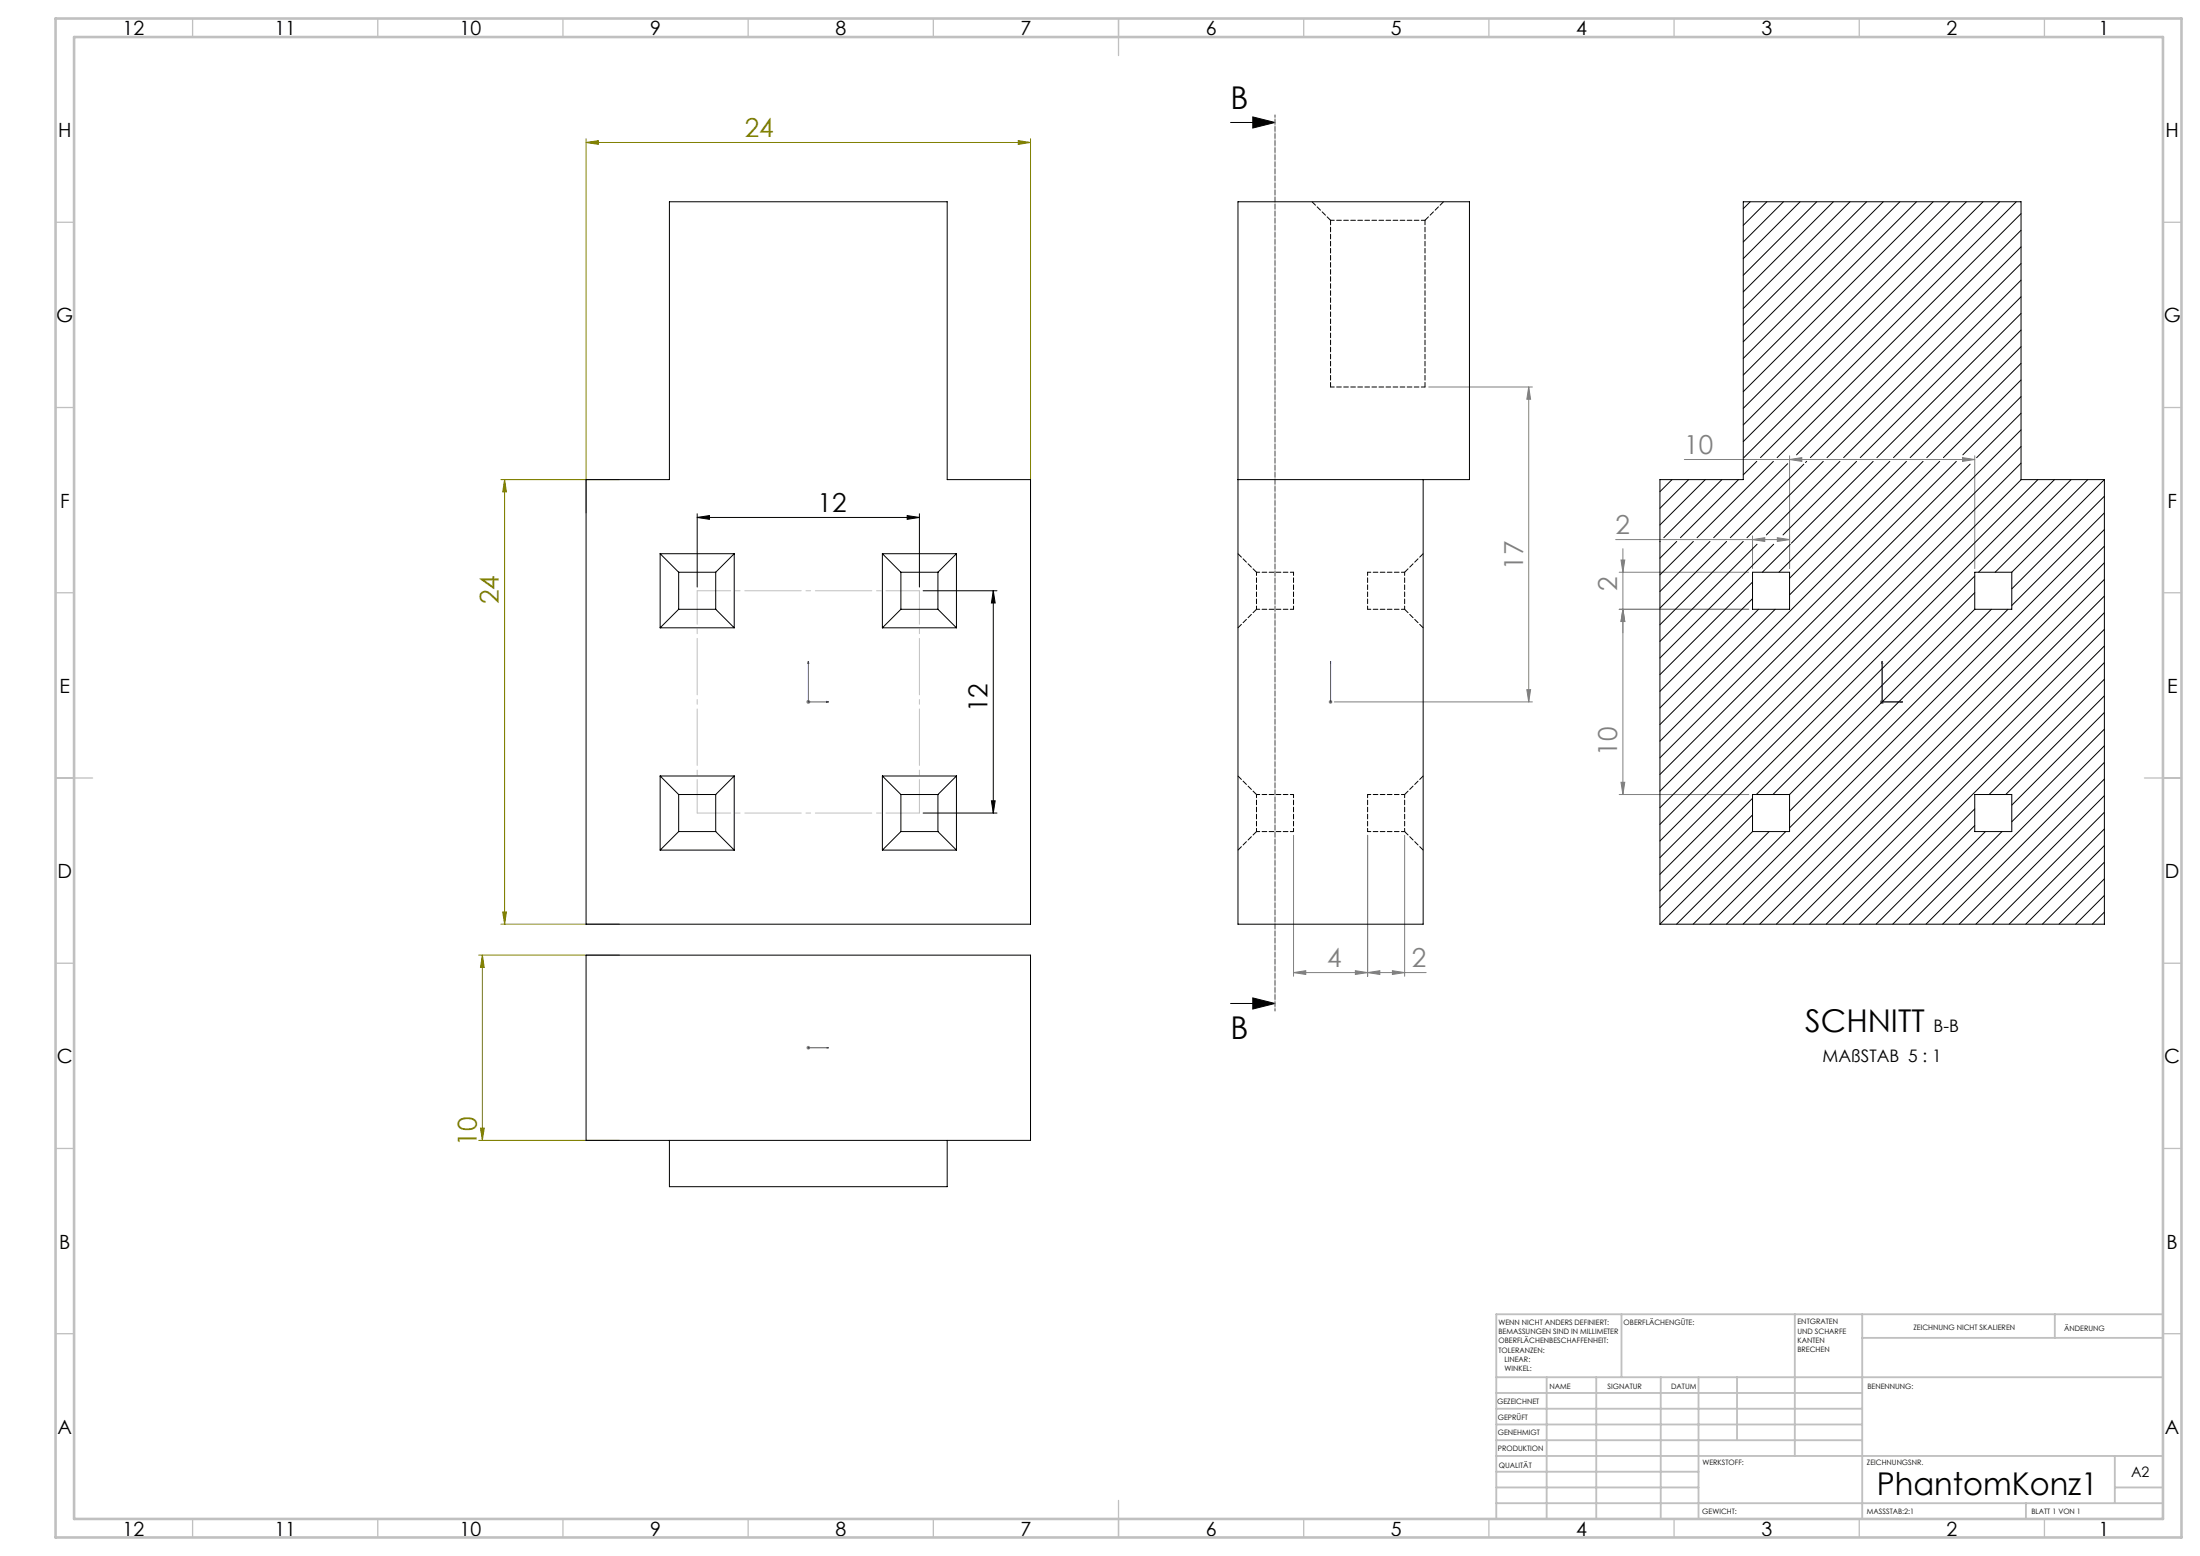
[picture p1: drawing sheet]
<svg xmlns="http://www.w3.org/2000/svg" width="594mm" height="420mm" viewBox="0 0 594 420" stroke-linecap="round" stroke-linejoin="round" font-family="sans-serif">
<g fill="none" stroke="#000" stroke-width=".27">
<path d="M332.3 33.1h12M338.3 31.6l6 1.5-6 1.5zM188.2 139.7l3.3-.5v1zM188.2 138.7v19.8M188.2 139.7h60M244.9 139.2l3.3 .5-3.3 .5zM248.2 138.7v19.8M249.2 159.5h20M268.2 159.5l.5 3.3h-1zM268.2 159.5v60M249.2 219.5h20M267.7 216.2h1l-.5 3.3z"/>
<path d="M332.3 270.9h12M338.3 269.4l6 1.5-6 1.5z"/>
</g>
<path d="M344.3 31.1v241.8M217.7 189.5h1M217.9 189.1l.7 .7M218.2 189v1M218.6 189.1l-.7 .7" fill="none" stroke="#c0c0c0" stroke-width=".27"/>
<g fill="none" stroke="#00f" stroke-width=".27">
<path d="M218.2 178.5v11h5.5M218.2 178.5l.2 .6h-.3zM359.3 178.5v.6zM359.3 178.5v11M508.2 178.5l.1 .6h-.3zM508.2 178.5v11h5.4M223.2 189.3l.5 .2-.5 .1zM359.3 189.3v.3zM359.3 189.5h.1M513.1 189.3l.5 .2-.5 .1zM218.1 282.8h.3zM218.2 282.8h.1"/>
<path d="M218.2 282.8h5.5M223.2 282.8h.5z"/>
</g>
<g fill="none" stroke="#808000" stroke-width=".27">
<path d="M158.2 38.5l3.3-.5v1zM158.2 37.5v101M158.2 38.5h120M274.9 38l3.3 .5-3.3 .5zM278.2 37.5v101M135.2 129.5h32M136.2 129.5v120M136.2 129.5l.5 3.3h-1zM129.2 257.8h38M130.2 257.8v50M130.2 257.8l.5 3.3h-1zM135.2 249.5h32"/>
<path d="M135.7 246.2h1l-.5 3.3zM129.2 307.8h38M129.7 304.5h1l-.5 3.3z"/>
</g>
<g fill="none" stroke="#808080" stroke-width=".27">
<path d="M385.8 104.5h28M412.8 104.5l.5 3.3h-1.1zM412.8 104.5v85M454.8 124h78.4M483.2 124l3.3-.5v1zM483.2 123v30.5M529.9 123.5l3.3 .5-3.3 .5zM533.2 123v30.5M436.2 145.6h47M437.2 154.5h35M437.7 151.2h1l-.5 3.3zM438.2 148.1v66.4"/>
<path d="M473.2 145.6l3.3-.5v1.1zM473.2 144.6v8.9M479.9 145.1l3.3 .5-3.3 .6zM438.2 164.5l.5 3.3h-1zM472.2 164.5h-35M217.7 189.5h1M217.9 189.1l.7 .7M218.2 189v1M218.6 189.1l-.7 .7M358.8 189.5h1M358.9 189.1l.7 .7M359.3 189v1"/>
<path d="M359.6 189.1l-.7 .7M360.3 189.5h53.5M412.2 186.2h1.1l-.5 3.3zM507.7 189.5h1M507.8 189.1l.7 .7M508.2 189v1M508.5 189.1l-.7 .7M437.2 214.5h35M437.7 211.2h1l-.5 3.3zM349.3 225.5v38M369.3 225.5v38M379.3 225.5v38"/>
<path d="M349.3 262.5l3.3-.5v1zM349.3 262.5h35.8M366 262l3.3 .5-3.3 .5zM369.3 262.5l3.3-.5v1zM376 262l3.3 .5-3.3 .5zM217.7 282.8h1M217.9 282.5l.7 .7M218.2 282.3v1M218.6 282.5l-.7 .7"/>
</g>
<path d="M344.3 31.1v241.8" fill="none" stroke="#000" stroke-width=".27" stroke-dasharray="1.3 .6" stroke-dashoffset=".7"/>
<path d="M188.2 159.5h60M188.2 219.5h60M188.2 219.5v-60M248.2 219.5v-60" fill="none" stroke="#c0c0c0" stroke-width=".27" stroke-dasharray="15.2 1.3 1.3 1.3" stroke-dashoffset="6.2"/>
<g fill="none" stroke="#c0c0c0" stroke-width=".35">
<path d="M52 5v5M102 5v5M152 5v5M202 5v5M252 5v5M302 5v10M352 5v5M402 5v5M452 5v5M502 5v5M552 5v5M15 60h5"/>
<path d="M584 60h5M15 110h5M584 110h5M15 160h5M584 160h5M15 210h10M579 210h10M15 260h5M584 260h5M15 310h5M584 310h5M15 360h5"/>
<path d="M584 360h5M52 410v5M102 410v5M152 410v5M202 410v5M252 410v5M302 405v10M352 410v5M402 410v5M452 410v5M502 410v5M552 410v5"/>
</g>
<g fill="none" stroke="#c0c0c0" stroke-width=".5">
<path d="M437.8 354.7v17M484.6 354.7v38.3M502.8 354.7v55.3M554.8 354.7v6.4M584 354.7h-180v55.3M404 371.7h180M404 376h98.8M417.6 371.7v38.3M431 371.7v38.3M448.4 371.7v38.3M458.6 371.7v38.3M469 371.7v17"/>
<path d="M502.8 361.1h81.2M404 388.7h98.8M404 384.5h98.8M404 380.2h98.8M404 397.2h54.6M404 393h180M571 393v12.7M404 405.7h180M404 401.5h54.6M547 405.7v4.3M571 401.5h13"/>
</g>
<path d="M15 5h574v410h-574zM20 10h564v400h-564z" fill="none" stroke="#c0c0c0" stroke-width=".7"/>
<g fill="#000">
<path d="M338.3 31.6l6 1.5-6 1.5zM338.3 269.4l6 1.5-6 1.5z"/>
<path d="M188.2 139.7l3.3-.5v1zM244.9 139.2l3.3 .5-3.3 .5z"/>
<path d="M267.7 216.2h1l-.5 3.3zM268.2 159.5l.5 3.3h-1z"/>
</g>
<g fill="#00f">
<path d="M223.2 189.3l.5 .2-.5 .1zM218.2 178.5l.2 .6h-.3z"/>
<path d="M359.3 189.3v.3zM359.3 178.5v.6z"/>
<path d="M513.1 189.3l.5 .2-.5 .1zM508.2 178.5l.1 .6h-.3zM513.1 189.3l.5 .2-.5 .1zM508.2 178.5l.1 .6h-.3z"/>
<path d="M223.2 282.8h.5zM218.1 282.8h.3z"/>
</g>
<g fill="#808000">
<path d="M274.9 38l3.3 .5-3.3 .5zM158.2 38.5l3.3-.5v1z"/>
<path d="M135.7 246.2h1l-.5 3.3zM136.2 129.5l.5 3.3h-1z"/>
<path d="M130.2 257.8l.5 3.3h-1zM129.7 304.5h1l-.5 3.3z"/>
</g>
<g fill="#808080">
<path d="M349.3 262.5l3.3-.5v1zM366 262l3.3 .5-3.3 .5zM369.3 262.5l3.3-.5v1zM376 262l3.3 .5-3.3 .5zM473.2 145.6l3.3-.5v1.1zM479.9 145.1l3.3 .5-3.3 .6zM483.2 124l3.3-.5v1zM529.9 123.5l3.3 .5-3.3 .5z"/>
<path d="M412.2 186.2h1.1l-.5 3.3zM412.8 104.5l.5 3.3h-1.1zM437.7 211.2h1l-.5 3.3zM438.2 164.5l.5 3.3h-1z"/>
<path d="M437.7 151.2h1l-.5 3.3zM438.2 164.5l.5 3.3h-1z"/>
</g>
<g fill="none" stroke="#000" stroke-width=".27">
<path d="M180.7 54.5h75v75h22.5v120h-120v-120h22.5zM470.7 54.5h75v75h22.5v120h-120v-120h22.5zM472.6 54.5l-1.9 1.8M477 54.5l-6.3 6.3M481.5 54.5l-10.8 10.8M486 54.5l-15.3 15.3M490.5 54.5l-19.8 19.8M495 54.5l-24.3 24.3M499.5 54.5l-28.8 28.8M504 54.5l-33.3 33.3M508.5 54.5l-37.8 37.8M513 54.5l-42.3 42.2"/>
<path d="M517.5 54.5l-46.8 46.7M521.9 54.5l-51.2 51.2M526.4 54.5l-55.7 55.7M530.9 54.5l-60.2 60.2M535.4 54.5l-64.7 64.7M539.9 54.5l-69.1 69M544.4 54.5l-69.1 69M545.7 57.7l-65.9 65.8M545.7 62.2l-60.6 60.6M545.7 66.6l-56.9 56.9M545.7 71.1l-52.4 52.4M545.7 75.6l-47.9 47.9"/>
<path d="M545.7 93.6l-30 29.9M545.7 98.1l-25.5 25.4M545.7 89.1l-34.5 34.4M545.7 80.1l-43.4 43.4M545.7 84.6l-38.9 38.9M545.7 102.6l-21 20.9M545.7 107.1l-15.7 15.7M545.7 111.5l-12 12.1M545.7 116l-97.5 97.5M334.3 129.5h62.5v-75h-62.5v195h50v-120M451.4 129.5l-3.2 3.2M455.9 129.5l-7.7 7.7"/>
<path d="M460.4 129.5l-12.2 12.2M464.9 129.5l-15.7 15.6M469.4 129.5l-15.7 15.6M474.3 124.5l-3.6 3.7M478.8 124.5l-20.6 20.6M482.7 125.2l-20 19.9M487 125.3l-19.8 19.8M487.8 124.5l-.3 .3M492.3 124.5l-20.6 20.6M496.8 124.5l-19.9 19.9M501.3 124.5l-19.9 19.9M505.8 124.5l-22.1 22.1"/>
<path d="M510.2 124.5l-29.9 30M514.7 124.5l-31.5 31.6M519.2 124.5l-36 36.1M523.7 124.5l-75.5 75.6M528.2 124.5l-80 80.1M531.9 125.3l-83.7 83.7M545.7 120.5l-97.5 97.5M545.7 125l-97.5 97.5M545.7 129.5l-97.5 97.5M550.2 129.5l-102 102M554.7 129.5l-106.5 106.5M559.2 129.5l-25 25"/>
<path d="M563.7 129.5l-25 25M568.2 129.5l-25 25M568.2 134l-25 25M568.2 138.4l-25 25M178.2 149.5v20M178.2 149.5h20M178.2 149.5l5 5M183.2 154.5h10M183.2 154.5v10M193.2 154.5v10M198.2 149.5v20M198.2 149.5l-5 5"/>
<path d="M238.2 149.5h20M238.2 149.5v20M238.2 149.5l5 5M243.2 154.5h10M243.2 154.5v10M253.2 154.5v10M258.2 149.5v20M258.2 149.5l-5 5M448.2 146.1v.1M452.7 146.1l-4.5 4.6M457.2 146.1l-9 9.1M461.7 146.1l-13.5 13.6"/>
<path d="M466.2 146.1l-18 18M470.7 146.1l-22.5 22.5M473.2 154.5h10v10h-10zM473.2 157.1l-25 25M474.4 146.9l-26.2 26.2M478.9 146.9l-30.7 30.7M483.4 146.9l-7.6 7.6M533.2 155.5l-59 59M533.2 160l-54.5 54.5M543.2 154.5h-10v10M543.2 154.5v10h-10M568.2 142.9l-106.5 106.6"/>
<path d="M568.2 147.4l-102.1 102.1M568.2 151.9l-97.6 97.6M568.2 156.4l-93.1 93.1M178.2 169.5h20M183.2 164.5l-5 5M183.2 164.5h10M193.2 164.5l5 5M238.2 169.5h20M243.2 164.5l-5 5M243.2 164.5h10M253.2 164.5l5 5M473.2 161.6l-25 25"/>
<path d="M474.8 164.5l-26.6 26.6M479.3 164.5l-31.1 31.1M533.2 164.5l-50 50M537.7 164.5l-54.5 54.5M542.2 164.5l-59 58.9M568.2 160.9l-88.6 88.6M568.2 165.4l-84.1 84.1M568.2 169.9l-79.6 79.6M568.2 174.4l-75.1 75.1M568.2 178.9l-70.6 70.6M568.2 183.3l-31.1 31.2M568.2 187.8l-26.6 26.7"/>
<path d="M568.2 192.3l-25 25M568.2 196.8l-25 25M178.2 209.5h20M178.2 209.5v20M178.2 209.5l5 5M183.2 214.5h10M183.2 214.5v10M193.2 214.5v10M198.2 209.5v20M198.2 209.5l-5 5M238.2 209.5h20M238.2 209.5v20"/>
<path d="M238.2 209.5l5 5M243.2 214.5h10M243.2 214.5v10M253.2 214.5v10M258.2 209.5v20M258.2 209.5l-5 5M473.2 215.5l-25 25M473.2 220l-25 25M483.2 214.5h-10v10M483.2 214.5v10h-10M533.2 218.3l-31.1 31.2M533.2 214.5h10v10h-10z"/>
<path d="M568.2 201.3l-48.2 48.2M568.2 205.8l-43.7 43.7M568.2 210.3l-39.2 39.2M568.2 214.8l-34.7 34.7M568.2 219.3l-30.2 30.2M178.2 229.5h20M183.2 224.5l-5 5M183.2 224.5h10M193.2 224.5l5 5M238.2 229.5h20M243.2 224.5l-5 5M243.2 224.5h10"/>
<path d="M253.2 224.5l5 5M473.2 224.5l-25 25M477.7 224.5l-25 25M482.2 224.5l-25 25M533.2 222.8l-26.6 26.7M536 224.5l-25 25M540.5 224.5l-25 25M568.2 223.8l-25.7 25.7M568.2 228.2l-21.2 21.3M568.2 232.7l-16.7 16.8M568.2 237.2l-12.3 12.3M158.2 257.8h120v50h-120z"/>
<path d="M568.2 241.7l-7.8 7.8M568.2 246.2l-3.3 3.3M180.7 307.8v12.5h75v-12.5"/>
</g>
<path d="M359.3 59.5l-5-5M384.8 59.5l5-5M359.3 104.5v-45M384.8 104.5v-45M334.3 149.5l5 5M379.3 154.5l5-5M334.3 169.5l5-5M379.3 164.5l5 5M334.3 209.5l5 5M379.3 214.5l5-5M334.3 229.5l5-5M379.3 224.5l5 5" fill="none" stroke="#000" stroke-width=".27" stroke-dasharray="1.3 .6"/>
<g fill="none" stroke="#000" stroke-width=".27" stroke-dasharray="1.3 .6" stroke-dashoffset=".4">
<path d="M349.3 154.5h-10M369.3 154.5h10M379.3 154.5v10M339.3 164.5v-10M349.3 164.5h-10M349.3 164.5v-10M369.3 164.5h10M369.3 164.5v-10M349.3 214.5h-10M369.3 214.5h10M379.3 214.5v10M339.3 224.5v-10"/>
<path d="M349.3 224.5v-10M349.3 224.5h-10M369.3 224.5h10M369.3 224.5v-10"/>
</g>
<path d="M359.3 59.5h25.5M359.3 104.5h25.5" fill="none" stroke="#000" stroke-width=".27" stroke-dasharray="1.3 .6" stroke-dashoffset=".3"/>
<g font-size="8.5">
<text x="332.3" y="29.4">B</text>
<text x="332.3" y="280.5">B</text>
<text x="487.4" y="278.5">SCHNITT</text>
<text x="506.7" y="403.6">PhantomKonz1</text>
</g>
<g font-size="7.1" fill="#808000">
<text x="201.1" y="36.9">24</text>
<text x="134.7" y="163.1" transform="rotate(-90 134.7 163.1)">24</text>
<text x="128.7" y="309.2" transform="rotate(-90 128.7 309.2)">10</text>
</g>
<g font-size="7.1" fill="#808080">
<text x="454.8" y="122.5">10</text>
<text x="436.2" y="144.1">2</text>
<text x="411.2" y="153.8" transform="rotate(-90 411.2 153.8)">17</text>
<text x="436.6" y="159.7" transform="rotate(-90 436.6 159.7)">2</text>
<text x="436.6" y="204" transform="rotate(-90 436.6 204)">10</text>
<text x="358.4" y="261">4</text>
<text x="381.2" y="261">2</text>
</g>
<g font-size="7.1">
<text x="220.7" y="138.1">12</text>
<text x="266.7" y="192.2" transform="rotate(-90 266.7 192.2)">12</text>
</g>
<g font-size="5.3">
<text x="33.1" y="9.5">12</text>
<text x="74.1" y="9.5">11</text>
<text x="124.1" y="9.5">10</text>
<text x="175.6" y="9.5">9</text>
<text x="225.6" y="9.5">8</text>
<text x="275.6" y="9.5">7</text>
<text x="325.6" y="9.5">6</text>
<text x="375.6" y="9.5">5</text>
<text x="425.6" y="9.5">4</text>
<text x="475.6" y="9.5">3</text>
<text x="525.6" y="9.5">2</text>
<text x="566.6" y="9.5">1</text>
<text x="15.7" y="37">H</text>
<text x="584.7" y="37">H</text>
<text x="15.2" y="87">G</text>
<text x="584.2" y="87">G</text>
<text x="16.2" y="137">F</text>
<text x="585.2" y="137">F</text>
<text x="16.1" y="187">E</text>
<text x="585.1" y="187">E</text>
<text x="15.5" y="237">D</text>
<text x="584.5" y="237">D</text>
<text x="15.4" y="287">C</text>
<text x="584.4" y="287">C</text>
<text x="16" y="337">B</text>
<text x="585" y="337">B</text>
<text x="15.5" y="387">A</text>
<text x="584.5" y="387">A</text>
<text x="33.1" y="414.5">12</text>
<text x="74.1" y="414.5">11</text>
<text x="124.1" y="414.5">10</text>
<text x="175.6" y="414.5">9</text>
<text x="225.6" y="414.5">8</text>
<text x="275.6" y="414.5">7</text>
<text x="325.6" y="414.5">6</text>
<text x="375.6" y="414.5">5</text>
<text x="425.6" y="414.5">4</text>
<text x="475.6" y="414.5">3</text>
<text x="525.6" y="414.5">2</text>
<text x="566.6" y="414.5">1</text>
</g>
<g font-size="4.7">
<text x="522" y="278.5">B-B</text>
<text x="492.1" y="286.7">MAßSTAB 5 : 1</text>
</g>
<text font-size="3.9" x="575.4" y="398.6">A2</text>
<g font-size="2">
<text x="404.6" y="357.6">WENN NICHT ANDERS DEFINIERT:</text>
<text x="438.4" y="357.6">OBERFLÄCHENGÜTE:</text>
<text x="485.3" y="357.5">ENTGRATEN</text>
<text x="485.3" y="360">UND SCHARFE</text>
<text x="516.6" y="359">ZEICHNUNG NICHT SKALIEREN</text>
<text x="557.3" y="359.2">ÄNDERUNG</text>
<text x="404.6" y="360.1">BEMASSUNGEN SIND IN MILLIMETER</text>
<text x="404.6" y="362.6">OBERFLÄCHENBESCHAFFENHEIT:</text>
<text x="404.6" y="365.1">TOLERANZEN:</text>
<text x="485.3" y="362.5">KANTEN</text>
<text x="485.3" y="365">BRECHEN</text>
<text x="406.2" y="367.6">LINEAR:</text>
<text x="406.2" y="370.1">WINKEL:</text>
<text x="418.3" y="375">NAME</text>
<text x="434" y="374.9">SIGNATUR</text>
<text x="451.2" y="374.9">DATUM</text>
<text x="504.2" y="374.9">BENENNUNG:</text>
<text x="404.2" y="379.1">GEZEICHNET</text>
<text x="404.4" y="383.3">GEPRÜFT</text>
<text x="404.4" y="387.4">GENEHMIGT</text>
<text x="404.5" y="391.8">PRODUKTION</text>
<text x="459.6" y="395.5">WERKSTOFF:</text>
<text x="504.1" y="395.5">ZEICHNUNGSNR.</text>
<text x="404.7" y="396.1">QUALITÄT</text>
<text x="459.6" y="408.5">GEWICHT:</text>
<text x="504.1" y="408.6">MASSSTAB:2:1</text>
<text x="548.5" y="408.6">BLATT 1 VON 1</text>
</g>
</svg>
